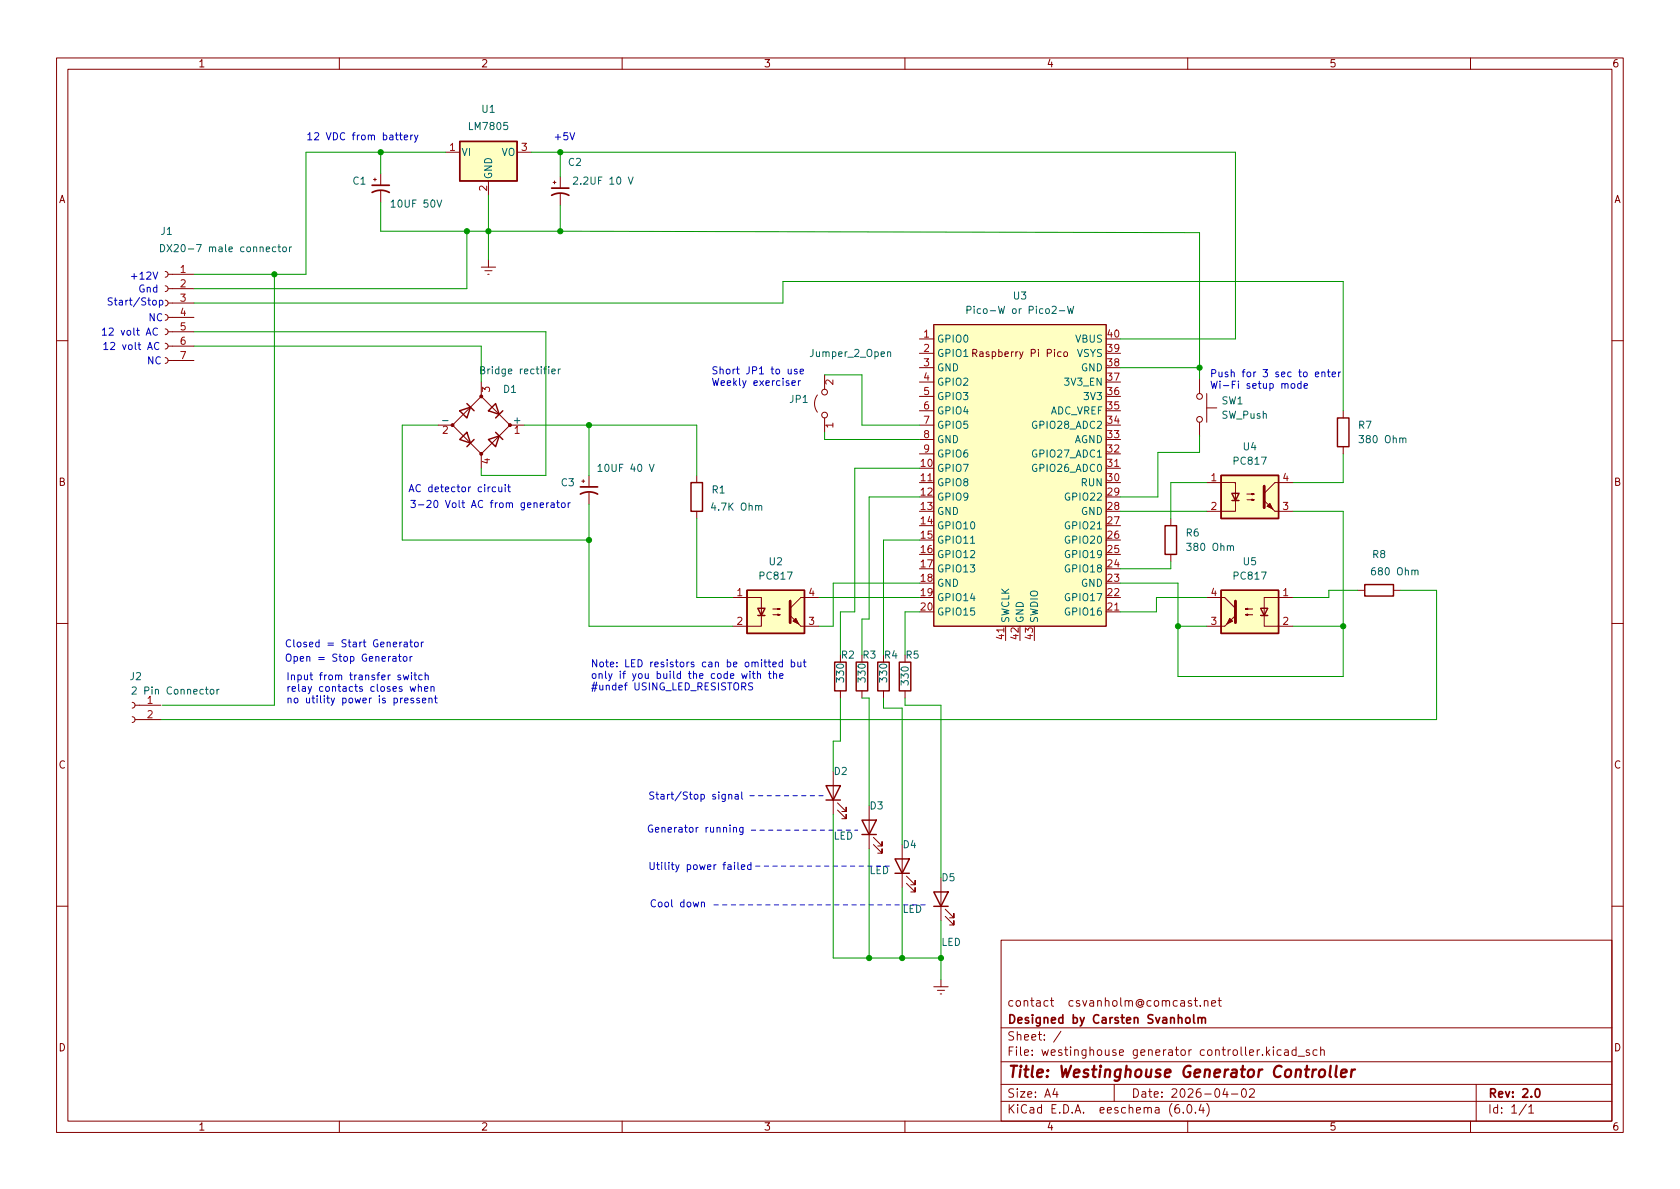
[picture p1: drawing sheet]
<svg xmlns="http://www.w3.org/2000/svg" width="297mm" height="210mm" viewBox="0 0 297 210" stroke-linecap="round" stroke-linejoin="round" font-family="sans-serif">
<g fill="none" stroke="#840000" stroke-width=".18">
<path d="M10 10.2h277v190.1h-277zM12 12.2h273v186.1h-273zM60 10.2v2M110 10.2v2M160 10.2v2M210 10.2v2M260 10.2v2M66 31.7h.5M66.3 31.5v.5M67.3 30.7v2.1M67.3 33.8v2M78.7 26.9h2.6"/>
<path d="M86.4 32v2.5M91.4 26.9h2.6M97.8 32.3h.5M98 32v.5M99.1 31.2v2.1M99.1 34.3v2M29.2 58.2l.4 .1 .1 .4-.1 .3-.4 .2M29.2 55.6l.4 .2 .1 .3-.1 .4-.4 .1M29.2 53.1l.4 .1 .1 .4-.1 .3-.4 .2M29.2 50.5l.4 .2 .1 .3-.1 .4-.4 .2M29.2 48l.4 .1 .1 .4-.1 .4-.4 .1M29.7 48.5h4.6"/>
<path d="M29.7 58.7h4.6M29.7 56.1h4.6M29.7 53.6h4.6M29.7 51h4.6M85.1 47.2h2.5M85.7 47.9h1.3M86.2 48.5h.3M86.4 46v1.2M162.6 59.9h2.5M165.1 57.4h30.5v53.3h-30.5zM10 60.2h2M29.2 63.2l.4 .2 .1 .3-.1 .4-.4 .2"/>
<path d="M29.2 60.7l.4 .1 .1 .4-.1 .4-.4 .1M29.7 63.7h4.6M29.7 61.2h4.6M77.5 75.2h2.5M85.1 70.1l5.1 5.1-5.1 5.1-5.1-5.1zM85.1 67.6v2.5M90.2 75.2h2.5M144.5 69.8a2.54 2.54 0 0 0 0 3.1M145.8 66.3v2.5M145.8 73.9v2.5M162.6 75.2h2.5M162.6 62.5h2.5"/>
<path d="M162.6 65h2.5M162.6 67.6h2.5M162.6 70.1h2.5M162.6 72.6h2.5M162.6 77.7h2.5M172 62.4h.6l.1-.2v-.3l-.7-.1v1.3M172.3 62.4l.4 .7M187.6 62.3l-.4-.1-.2 .2 .1 .6h.5M188.1 62.3l.2-.1 .4 .1v.5l-.1 .2-.3 .1-.2-.2zM212.1 67.1v2.5M212.1 74.7v2.5M213.4 72.1h1.7"/>
<path d="M213.4 69.6v5.1M237.5 72.6v1.3M237.5 79v1.3M285 60.2h2M85.1 80.3v2.5M102.9 85.1h.5M103.1 84.8v.5M104.1 84.1v2M104.1 87.1v2M123.2 84.1v1.2M123.2 90.4v1.3M162.6 85.3h2.5"/>
<path d="M162.6 80.3h2.5M195.6 82.8h2.5M207 91.7v1.3M207 98v1.3M213.4 85.3h5v5.1h-5M220.5 88.4h1.2l-.3 .1v-.2l.3 .1M220.5 87.4h1.2l-.3 .1v-.3l.3 .2M225.4 90.4h3.2M228.6 85.3h-3.2l-1.9 1.9M10 110.2h2M129.5 105.7h5.1v5h-5.1M136.7 108.7h1.2l-.4 .1v-.2l.4 .1"/>
<path d="M136.7 107.7h1.2l-.4 .1v-.2l.4 .1M141.6 110.7h3.2M144.8 105.7h-3.2l-1.9 1.9M148.6 115.8v1.3M156.2 115.8v1.3M177.8 110.7v2.6M195.6 108.2h2.5M213.4 110.7h3.1M213.4 105.7h3.1l1.9 1.9M220.2 108.7l.4-.1v.2l-.4-.1h1.3M220.2 107.7l.4-.1v.2l-.4-.1h1.3M228.6 105.7h-5.1v5h5.1"/>
<path d="M240 104.4h1.3M246.4 104.4h1.2M285 110.2h2M23.4 126.7l.3 .2 .2 .3-.2 .4-.3 .2M23.4 124.2l.3 .1 .2 .4-.2 .4-.3 .1M23.9 127.2h4.5M23.9 124.7h4.5M147.3 136.4v7.6M148.6 122.2v1.2M152.4 122.2v1.2M156.2 122.2v1.2M160 122.2v1.2"/>
<path d="M148.1 143.3l1.5 1.5v-.8v.8h-.8M148.1 142l1.5 1.5v-.8v.8h-.8M153.7 142.5v7.6M154.4 149.3l1.6 1.6v-.8v.8h-.8M154.4 148.1l1.6 1.5v-.8v.8h-.8M159.5 149.3v7.7M160.3 156.2l1.5 1.5v-.7v.7h-.8M160.3 154.9l1.5 1.6v-.8v.8h-.8M166.4 155.2v7.6M10 160.2h2M165.1 174.5h2.5M165.7 175.1h1.3"/>
<path d="M166.2 175.8h.3M166.4 173.2v1.3M167.1 162l1.6 1.6v-.8v.8h-.8M167.1 160.8l1.6 1.5v-.8v.8h-.8M177 166.3h108v32h-108zM210.6 177l-.3-.1-.2 .2v.3l.5 .1v.4h-.5M211.1 176.9h.6M211.4 176.4v1.3l.3 .2M212.2 177.8v.1M212.9 177.1l.2-.2 .4 .1 .1 .9M212.9 176.9v1M214.2 177.4l.7-.1v-.3l-.5-.1-.2 .2 .1 .8h.6"/>
<path d="M215.4 176.9h.5M215.6 176.4v1.3l.3 .2M285 160.2h2M60 198.3v2M110 198.3v2M160 198.3v2M177 194.8h108M177 191.8h108M177 187.8h108M177 181.8h108M186.5 192.5l-.4 1h1M186.9 193v1"/>
<path d="M187.6 182.4l-1.3 1.9M197 191.8v3M208.4 195.3a.59 .59 0 0 0-.7 .7v.5l.2 .3h.4l.2-.1 .1-.5-.2-.2-.4-.1-.3 .3M209.2 196.7v.1M210 198.3v2M210.1 195.4l.1-.1a.81 .81 0 0 1 .6 .7 .81 .81 0 0 1-.3 .8h-.1a.81 .81 0 0 1-.6-.6 .81 .81 0 0 1 .3-.8zM211.4 196.7v.1M212.4 195.3l-.4 1h.9M212.7 195.8v1M213.4 195.1a1.72 1.72 0 0 1 0 2.3M216.6 192.5l-.4 1h.9M216.9 193v1"/>
<path d="M217.7 193.5h1.2M219.7 192.6l.2-.1a.81 .81 0 0 1 .5 .7 .81 .81 0 0 1-.3 .8h-.1a.81 .81 0 0 1-.6-.6 .81 .81 0 0 1 .3-.8zM220.9 192.7l.6-.2 .2 .2 .1 .3-.9 1h.9M224.1 186.1l.4 .5M224.5 185.6l-.6 .6M225.1 185.1v.2M225.1 185.6v1M226.5 185.7l-.4-.1-.3 .3v.4l.1 .3h.6M227.1 185.7h.6l.1 .9M227.8 186l-.5 .1a.29 .29 0 0 0-.2 .2 .29 .29 0 0 0 .2 .3h.5M229.1 185.7l-.4-.1-.3 .3v.4l.2 .3h.5M229.1 185.1v1.5"/>
<path d="M229.5 186.8h1.1M231.5 185.7l-.4-.1-.2 .2 .1 .3 .5 .1v.4h-.6M232.9 185.7l-.5-.1-.3 .3v.4l.2 .3h.6M233.5 185.8l.2-.2 .4 .1v.9M233.5 185.1v1.5M260 198.3v2M261 191.8v6.5M269.9 195.3l-1.3 1.9M270.3 195.8l.4-.5v1.5M270.3 196.8h.9"/>
<circle cx="145.8" cy="69.3" r=".51"/>
<circle cx="145.8" cy="73.4" r=".51"/>
<circle cx="212.1" cy="74.2" r=".51"/>
<circle cx="212.1" cy="70.1" r=".51"/>
</g>
<path d="M65.8 32.8h3M65.8 34a3.2 3.2 0 0 1 3 0M97.5 33.3h3.1M97.5 34.5a3.2 3.2 0 0 1 3.1 0M102.6 86.1h3.1M102.6 87.4a3.2 3.2 0 0 1 3.1 0M211.1 179.4v1.3l.2 .2M211.8 179.9v1M209.7 180.1l.2-.2 .4 .2 .1 .5-.1 .3h-.4l-.2-.1zM211.8 180.1l.3-.2 .3 .1 .1 .9M212.5 180.1l.2-.2 .4 .1v.9M271.6 192.6l.2-.1a.82 .82 0 0 1 .6 .7 .82 .82 0 0 1-.3 .8h-.2a.81 .81 0 0 1-.6-.6 .81 .81 0 0 1 .3-.8z" fill="none" stroke="#840000" stroke-width=".3"/>
<path d="M233.4 189.3a.52 .52 0 0 1 .5-.2 .52 .52 0 0 1 .4 .4l-.1 .6a.55 .55 0 0 1-.5 .4 .55 .55 0 0 1-.5-.4zM235.3 188.5l-.2 1.7 .2 .3M236.3 188.5l-.2 1.7 .3 .3M237.1 189.8l1-.2-.1-.4-.1-.1-.6 .1-.2 1 .2 .3 .6-.1M239 189.1l-.2 1.4M239.6 189.1l-.4 .1-.2 .3" fill="none" stroke="#840000" stroke-width=".4"/>
<g fill="none" stroke="#840000" stroke-width=".25">
<path d="M81.3 25h10.1v7h-10.1zM81.3 72.6l1.9-.6-.7 1.9zM81.3 77.7l1.2-1.3 .7 2zM82.5 71.4l1.3 1.2M83.8 77.7l-1.3 1.3M86.4 77.7l1.9-.6-.7 1.9zM87.6 71.4l.7 1.9-1.9-.7zM87.6 76.4l1.3 1.3M88.9 72.6l-1.3 1.3M236.5 73.9h2v5.1h-2zM122.2 85.3h2v5.1h-2zM206 93h2v5h-2z"/>
<path d="M215.9 84.1h10.2v7.6h-10.2zM217.8 87.2h1.3l-.7 1.3zM217.8 88.5h1.3M132.1 104.4h10.1v7.6h-10.1zM134 107.6h1.3l-.7 1.2zM134 108.8h1.3M147.6 117.1h2v5.1h-2zM151.4 117.1h2v5.1h-2zM155.2 117.1h2v5.1h-2zM159 117.1h2v5.1h-2zM215.9 104.4h10.2v7.6h-10.2zM222.9 107.6h1.3l-.7 1.2z"/>
<path d="M222.9 108.8h1.3M241.3 103.4h5.1v2h-5.1zM146 138.9h2.6l-1.3 2.6zM146 141.5h2.6M152.4 145h2.5l-1.2 2.6zM152.4 147.6h2.5M158.2 151.9h2.6l-1.3 2.5zM158.2 154.4h2.6M165.1 157.7h2.5l-1.2 2.6zM165.1 160.3h2.5"/>
</g>
<g fill="none" stroke="#006464" stroke-width=".18">
<path d="M101.4 31.4l.5-.1 .2 .4-.7 .9h.7M111.1 31.3l.4 1.3 .4-1.3M28.4 43.2a.64 .64 0 0 1 .7 .7 .64 .64 0 0 1-.7 .6zM29.5 43.2l.9 1.3M30.4 43.2l-.9 1.3M49.1 43.7h.5M49.3 43.2v1.1l.3 .2M50 43.8l.2-.1 .4 .1v.5l-.1 .2h-.3l-.2-.1zM51.2 43.7v.8M51.5 43.7l-.3 .2M171 54.8h.6l.1-.2-.1-.3-.6-.1v1.2M187.3 54.9h1"/>
<path d="M188.7 54.2l.3 1.2 .3-.9 .2 .9 .3-1.2M85 65.4h.5l.2-.2-.1-.2-.6-.2v1.3h.5l.2-.1v-.3l-.3-.3M97.6 65.7l.6-.1-.1-.3h-.3l-.2 .1v.6h.5M98.7 65.3v.8M99.1 65.3l-.4 .2M156.9 62.3l.2-.1 .3 .1 .1 .8M248 77.6l.2-.2 .3 .1 .1 .8M105.7 82.5l.4-.4v1.3M105.7 83.4h.8M114.8 82.1l.4 1.3 .4-1.3M134.1 89.6l.2-.2h.3l.1 .8M171.6 96.1h.7"/>
<path d="M217.6 96.7l.1-.2 .3 .1 .1 .7M250.2 101l.2-.2 .3 .1v.8M23.4 121.6l.5-.1 .2 .3-.8 .9h.8M37.2 122l.2-.1 .4 .1v.5l-.1 .2h-.3l-.2-.1zM38.4 121.9v.8M38.7 121.9l-.3 .2"/>
</g>
<g fill="#ffffc2" stroke="#ffffc2" stroke-width=".18">
<path d="M132.1 104.4h10.1v7.6h-10.1z"/>
<path d="M81.3 25h10.1v7h-10.1z"/>
<path d="M165.1 57.4h30.5v53.3h-30.5z"/>
<path d="M215.9 84.1h10.2v7.6h-10.2z"/>
<path d="M215.9 104.4h10.2v7.6h-10.2z"/>
</g>
<g fill="#840000" stroke="#840000" stroke-width=".18">
<path d="M139.7 108.8l1.9 1.9z"/>
<path d="M140.2 109.8l.5-.5 .5 1.1z"/>
<path d="M223.5 88.5l1.9 1.9z"/>
<path d="M224 89.5l.5-.5 .5 1z"/>
<path d="M216.5 110.7l1.9-1.9z"/>
<path d="M217.4 109.3l.5 .5-1 .6z"/>
<circle cx="80" cy="75.2" r=".25"/>
<circle cx="85.1" cy="80.3" r=".25"/>
<circle cx="85.1" cy="70.1" r=".25"/>
<circle cx="90.2" cy="75.2" r=".25"/>
</g>
<path d="M223.5 86v3.8M139.7 106.3v3.8M218.4 106.3v3.8" fill="none" stroke="#840000" stroke-width=".51"/>
<g fill="none" stroke="#0000c2" stroke-width=".18">
<path d="M70.6 23.9h.5M70.8 23.5v1l.3 .2M71.5 24.3l.6-.1-.1-.3h-.3l-.2 .2v.6h.5M72.6 23.9v.8M73 23.9l-.4 .2M73.3 23.9l.3 .8M73.9 23.9l-.4 1.1-.2 .2M100.8 23.5l.4 1.2 .4-1.2M25.8 59.3l.5-1.3 .4 1.3M26 58.9h.6M27 48.1l.5 1.3 .4-1.3M27.1 53.2l.3-.1 .2 .2v.4l-.2 .2h-.3l-.1-.2z"/>
<path d="M27.8 58.1a.6 .6 0 0 0-.8 .4 .6 .6 0 0 0 .6 .8l.2-.1M28.2 53.2l.3-.1 .3 .2-.1 .6h-.5M28.2 53.1v1.3M26.1 61.8l.4-1.3 .4 1.3M26.2 61.5h.6M28.1 60.7a.6 .6 0 0 0-.8 .4 .6 .6 0 0 0 .5 .7l.3-.1M139.4 65.3v.8h.3l.2-.1M139.9 65.3v.8M140 67.7l.6-.1v-.2l-.4-.1-.2 .2 .1 .6h.5M140.9 65.3h-.3l-.2 .2 .1 .1 .4 .2v.3h-.5M141.2 67.3v.9M141.5 65.7l.6-.1-.1-.3h-.3l-.2 .2v.6h.5"/>
<path d="M141.5 67.3l-.3 .3M228.4 67.9l.3-.1 .2 .3v.3l-.2 .3-.3-.1-.1-.2zM230 67.9l-.3-.1-.3 .3 .1 .5h.5M230 67.4v1.3M230.6 68.2l.6-.1-.1-.2-.3-.1-.2 .2v.6h.5M232.6 66.2l.6-.1-.1-.3h-.3l-.2 .2v.6h.5M233.7 65.9l.2-.1h.3l.1 .8M233.7 65.8v.8M234.7 65.8h.5M234.9 65.4v1l.3 .2M235.5 66.2l.6-.1v-.3h-.4l-.2 .2 .1 .6h.5M236.7 65.8v.8"/>
<path d="M237 65.8l-.3 .2M87.6 86.2l-.3-.1-.3 .3 .1 .5h.5M88.2 86.1v.8l.3 .1 .2-.2M88.7 86.1v.9M89.3 85.7v.1M89.3 86.1v.9M89.8 86.1h.4M89.9 85.7v1.1l.3 .2M95.5 89.3l.6-.1v-.2l-.4-.1-.2 .2 .1 .6h.5M96.7 88.9v.9M97 88.9l-.3 .2M97.4 89h.5l.1 .8"/>
<path d="M98 89.2l-.4 .1-.2 .2 .2 .3 .4-.1M98.4 88.9h.5M98.6 88.5v1.1l.3 .2M99.4 89l.3-.1 .2 .2v.4l-.2 .3-.3-.1-.1-.2zM100.5 88.9v.9M100.8 88.9l-.3 .2M69.5 116.1h.5v.8M70 116.4h-.4l-.2 .2 .2 .3h.4M70.4 116.1h.5M70.6 115.7v1.1l.3 .1M70.7 113.5v.9M71.1 113.5l-.4 .3"/>
<path d="M71.3 119.4l.2 .8 .3-.6 .2 .6 .3-.8M71.4 116.1h.3l.3 .2v.4l-.3 .2h-.3l-.1-.2zM71.5 113.6h.5v.8M72 113.8l-.4 .1-.2 .2 .2 .3 .4-.1M72.4 113.5h.5M72.5 116.1v.8M72.6 113.1v1.1l.3 .2M72.8 118.9v.2M72.8 119.4v.8M72.9 116.1l-.4 .2M73.2 119.4h.5M73.4 118.9v1.1l.3 .2"/>
<path d="M73.4 113.6l.3-.1 .3 .3v.4l-.3 .2-.3-.1-.1-.1zM74.5 113.5v.9M74.6 119.4h-.3l-.3 .2 .1 .5h.5M74.9 113.5l-.4 .3M75.2 119.5l.2-.1h.3v.8M75.2 118.9v1.3M131.1 119.1l.3 .9 .2-.6 .3 .6 .2-.9M132.6 118.7v.1M132.6 119.1v.9M133 119.1h.5M133.2 118.7v1.1l.3 .2M133.9 119.2l.2-.1 .3 .1 .1 .8"/>
<path d="M133.9 118.7v1.3M135.1 117.1h.5M135.3 116.7v1l.3 .2M135.8 117.1h.5M135.9 119.1h.4M136 116.7v1l.3 .2M136 118.7v1.1l.3 .2M136.6 117.5l.6-.1v-.3h-.4l-.2 .2 .1 .6h.5M136.8 119.2l.1-.1 .3 .1 .1 .8M136.8 118.7v1.3M137.9 119.5l.6-.1-.1-.2-.4-.1-.1 .2v.6h.5M138.3 117.1h-.3l-.3 .2 .2 .6h.4"/>
<path d="M138.3 116.7v1.2M139.9 117.1h.4l.2 .2-.1 .6h-.5M139.9 116.7v1.2M141.1 117.1v.8h.3l.2-.1M141.6 117.1v.8M142 117.1h.5M142.2 116.7v1l.3 .2M71.5 123.9l.7-.1-.1-.3h-.4l-.2 .1 .1 .6h.5M72.5 121.4l.3 .9 .2-.7 .2 .7 .3-.9M73.1 123.5h-.3l-.2 .1 .1 .2 .4 .1v.3h-.5M74 121.5l.1-.1 .3 .1 .1 .8M74 121v1.3"/>
<path d="M74.1 123.5h-.3l-.1 .1v.2l.4 .1v.3h-.4M74.7 123.9l.6-.1-.1-.3h-.3l-.2 .1 .1 .6h.4M75.1 121.8l.6-.1-.1-.2-.4-.1-.1 .2v.6h.5M75.8 123.6l.2-.1h.3l.1 .8M75.8 123.5v.8M76.2 121.5l.2-.1 .3 .1v.8M76.2 121.4v.9M76.8 123.5h.5M77 123v1.1l.3 .2M133.1 120.8l-.5-.1-.3 .3 .2 .3 .5 .2v.4l-.2 .1h-.5M124 159.6l.2-.1 .3 .1 .1 .8M124 159.5v.9"/>
<path d="M128.2 140.5v1l-.2 .2h-.3M128.2 140.5h-.3l-.3 .2 .2 .6h.4M128.8 140.6l.2-.1h.3l.1 .8M128.8 140.5v.8M129.7 146.4l.2-.1 .3 .1v.8M129.7 146.3v.9M129.9 152.5v.1M129.9 152.9v.9M130 140.5h.5v.8M130.5 152.5v1.1l.2 .2M130.5 140.8h-.4l-.2 .2 .2 .3h.4M131.1 153.3l.6-.1-.1-.2-.3-.1-.2 .2v.6h.5"/>
<path d="M131.1 140v1.1l.2 .2M131.4 146.3v1l-.3 .3-.3-.1M131.4 146.4l-.4-.1-.2 .3 .1 .5h.5M132.8 153l-.4-.1-.2 .3 .1 .5h.5M132.8 152.5v1.3"/>
</g>
<path d="M132.6 140.7h12.9M132.8 146.8h18.8M133.6 153.2h24.4M126.2 160h37.9" fill="none" stroke="#0000c2" stroke-width=".18" stroke-dasharray=".8 .8"/>
<g fill="none" stroke="#009600" stroke-width=".18">
<path d="M67.3 35.8v5.1h31.8M67.3 26.9v3.8M78.7 26.9h-24.6v21.6h-19.8M86.4 34.5v11.5M94 26.9h124.4v33h-20.3M99.1 26.9v4.3M99.1 36.3v4.6M34.3 58.7h62.2v25.4h-11.4v-1.3M34.3 53.6h104.1v-3.8h99.1v22.8M48.5 48.5v76.2h-19.8M82.5 40.9v10.1h-48.2M99.1 40.9l113 .2v26"/>
<path d="M34.3 61.2h50.8v6.4M77.5 75.2h-6.4v20.3h33M92.7 75.2h30.5v8.9M104.1 75.2v8.9M145.8 66.3h6.6v8.9h10.2M145.8 76.4v1.3h16.8M198.1 65h14M212.1 77v3h-7.4v7.9h-6.6M104.1 89.1v21.6h25.4M123.2 91.7v14h6.3M162.6 95.5h-6.4v20.3M162.6 82.8h-11.5v25.4h-2.5v7.6"/>
<path d="M162.6 87.9h-8.9v21.6h-1.3v6.3M198.1 90.4h15.3M207 99.3v1.3h-8.9M213.4 85.3h-6.4v6.4M228.6 90.4h8.9v29.2h-29.2v-16.5h-10.2M237.5 80.3v5h-8.9M144.8 105.7h17.8M162.6 103.1h-15.3v7.6h-2.5M162.6 108.2h-2.6v7.6M208.3 110.7h5.1M213.4 105.7h-8.9v2.5h-6.4M228.6 110.7h8.9"/>
<path d="M240 104.4h-5.1v1.3h-6.3M247.6 104.4h6.4v22.8h-225.6M148.6 123.4v7.7h-1.3v5.3M152.4 123.4h1.3v19.1M156.2 123.4v1.8h3.3v24.1M160 123.4v1.3h6.4v30.5M147.3 144v25.4h19.1M153.7 150.1v19.3M159.5 157v12.4M166.4 162.8v10.4"/>
</g>
<g fill="#009600" stroke="#009600" stroke-width=".18">
<circle cx="159.5" cy="169.4" r=".46"/>
<circle cx="153.7" cy="169.4" r=".46"/>
<circle cx="166.4" cy="169.4" r=".46"/>
<circle cx="104.1" cy="95.5" r=".46"/>
<circle cx="82.5" cy="40.9" r=".46"/>
<circle cx="104.1" cy="75.2" r=".46"/>
<circle cx="86.4" cy="40.9" r=".46"/>
<circle cx="99.1" cy="40.9" r=".46"/>
<circle cx="67.3" cy="26.9" r=".46"/>
<circle cx="48.5" cy="48.5" r=".46"/>
<circle cx="99.1" cy="26.9" r=".46"/>
<circle cx="208.3" cy="110.7" r=".46"/>
<circle cx="237.5" cy="110.7" r=".46"/>
<circle cx="212.1" cy="65" r=".46"/>
</g>
<text font-size="2.8" fill="#840000" x="178" y="190.6">Title: Westinghouse Generator Controller</text>
<g font-size="2.1" fill="#840000">
<text x="178" y="178">contact csvanholm@comcast.net</text>
<text x="178" y="184">Sheet: /</text>
<text x="178" y="181">Designed by Carsten Svanholm</text>
<text x="178" y="186.7">File: westinghouse generator controller.kicad_sch</text>
<text x="178" y="196.9">KiCad E.D.A. eeschema (6.0.4)</text>
<text x="178" y="194.1">Size: A4</text>
<text x="200" y="194.1">Date: 2026-04-02</text>
<text x="263" y="194.1">Rev: 2.0</text>
<text x="263" y="196.9">Id: 1/1</text>
</g>
<g font-size="1.8" fill="#840000">
<text x="35" y="11.9">1</text>
<text x="85" y="11.9">2</text>
<text x="135" y="11.9">3</text>
<text x="185" y="11.9">4</text>
<text x="235" y="11.9">5</text>
<text x="285" y="11.9">6</text>
<text x="10.3" y="35.9">A</text>
<text x="285.3" y="35.9">A</text>
<text x="172.8" y="63.1">Raspberry Pi Pico</text>
<text x="10.3" y="85.9">B</text>
<text x="285.3" y="85.9">B</text>
<text x="10.3" y="135.9">C</text>
<text x="285.3" y="135.9">C</text>
<text x="10.3" y="185.9">D</text>
<text x="285.3" y="185.9">D</text>
<text x="35" y="199.9">1</text>
<text x="85" y="199.9">2</text>
<text x="135" y="199.9">3</text>
<text x="185" y="199.9">4</text>
<text x="235" y="199.9">5</text>
<text x="285" y="199.9">6</text>
</g>
<g font-size="1.8" fill="#006464">
<text x="83.1" y="23">LM7805</text>
<text x="85.2" y="19.9">U1</text>
<text x="81.5" y="27.6">VI</text>
<text x="88.6" y="27.6">VO</text>
<text x="100.5" y="29.3">C2</text>
<text x="62.4" y="32.6">C1</text>
<text x="87" y="31.7" transform="rotate(-90 87 31.7)">GND</text>
<text x="102.1" y="32.6">2.2UF 10 V</text>
<text x="28.5" y="41.5">J1</text>
<text x="69.6" y="36.7">10UF 50V</text>
<text x="30.1" y="44.6">DX20-7 male connector</text>
<text x="179.2" y="53">U3</text>
<text x="172.5" y="55.5">Pico-W or Pico2-W</text>
<text x="143.5" y="63.1">Jumper_2_Open</text>
<text x="165.6" y="60.6">GPIO0</text>
<text x="165.6" y="63.1">GPIO1</text>
<text x="165.6" y="65.7">GND</text>
<text x="190.2" y="60.6">VBUS</text>
<text x="190.4" y="63.1">VSYS</text>
<text x="191.1" y="65.7">GND</text>
<text x="85.7" y="66.2">Bridge rectifier</text>
<text x="89" y="69.5">D1</text>
<text x="139.7" y="71.2">JP1</text>
<text x="165.6" y="68.2">GPIO2</text>
<text x="165.6" y="70.7">GPIO3</text>
<text x="188.5" y="68.2">3V3_EN</text>
<text x="191.9" y="70.7">3V3</text>
<text x="216" y="71.5">SW1</text>
<text x="78.4" y="74.9">-</text>
<text x="90.9" y="74.9">+</text>
<text x="165.6" y="73.3">GPIO4</text>
<text x="165.6" y="75.8">GPIO5</text>
<text x="182.9" y="75.8">GPIO28_ADC2</text>
<text x="185.5" y="73.3">ADC_VREF</text>
<text x="216" y="74">SW_Push</text>
<text x="240.2" y="75.8">R7</text>
<text x="106.4" y="83.4">10UF 40 V</text>
<text x="165.6" y="83.4">GPIO7</text>
<text x="165.6" y="78.4">GND</text>
<text x="165.6" y="80.9">GPIO6</text>
<text x="182.9" y="83.4">GPIO26_ADC0</text>
<text x="182.9" y="80.9">GPIO27_ADC1</text>
<text x="189.9" y="78.4">AGND</text>
<text x="218.3" y="82.2">PC817</text>
<text x="219.8" y="79.6">U4</text>
<text x="240.8" y="78.4">380 Ohm</text>
<text x="99.2" y="86">C3</text>
<text x="125.9" y="87.2">R1</text>
<text x="165.6" y="86">GPIO8</text>
<text x="165.6" y="88.5">GPIO9</text>
<text x="188.7" y="88.5">GPIO22</text>
<text x="191.2" y="86">RUN</text>
<text x="126.1" y="90.3">4.7K Ohm</text>
<text x="165.6" y="91.1">GND</text>
<text x="165.6" y="93.6">GPIO10</text>
<text x="188.7" y="93.6">GPIO21</text>
<text x="191.1" y="91.1">GND</text>
<text x="209.7" y="94.9">R6</text>
<text x="136" y="99.9">U2</text>
<text x="165.6" y="96.1">GPIO11</text>
<text x="165.6" y="98.7">GPIO12</text>
<text x="165.6" y="101.2">GPIO13</text>
<text x="188.7" y="101.2">GPIO18</text>
<text x="188.7" y="98.7">GPIO19</text>
<text x="188.7" y="96.1">GPIO20</text>
<text x="210.3" y="97.4">380 Ohm</text>
<text x="219.8" y="99.9">U5</text>
<text x="242.7" y="98.7">R8</text>
<text x="242.9" y="101.7">680 Ohm</text>
<text x="134.5" y="102.5">PC817</text>
<text x="165.6" y="103.8">GND</text>
<text x="165.6" y="106.3">GPIO14</text>
<text x="188.7" y="106.3">GPIO17</text>
<text x="191.1" y="103.8">GND</text>
<text x="218.3" y="102.5">PC817</text>
<text x="165.6" y="108.8">GPIO15</text>
<text x="178.4" y="110.2" transform="rotate(-90 178.4 110.2)">SWCLK</text>
<text x="181" y="110.2" transform="rotate(-90 181 110.2)">GND</text>
<text x="183.5" y="110.2" transform="rotate(-90 183.5 110.2)">SWDIO</text>
<text x="188.7" y="108.8">GPIO16</text>
<text x="148.8" y="116.5">R2</text>
<text x="152.6" y="116.5">R3</text>
<text x="156.4" y="116.5">R4</text>
<text x="160.2" y="116.5">R5</text>
<text x="23" y="120.3">J2</text>
<text x="24.2" y="122.8">2 Pin Connector</text>
<text x="149.2" y="120.5" transform="rotate(-90 149.2 120.5)">330</text>
<text x="153" y="120.5" transform="rotate(-90 153 120.5)">330</text>
<text x="156.8" y="120.5" transform="rotate(-90 156.8 120.5)">330</text>
<text x="160.7" y="121" transform="rotate(-90 160.7 121)">330</text>
<text x="147.5" y="137">D2</text>
<text x="153.9" y="143.1">D3</text>
<text x="147.4" y="148.5">LED</text>
<text x="159.7" y="150">D4</text>
<text x="153.7" y="154.6">LED</text>
<text x="166.6" y="155.8">D5</text>
<text x="159.5" y="161.4">LED</text>
<text x="166.4" y="167.3">LED</text>
</g>
<g font-size="1.8" fill="#0000c2">
<text x="54.1" y="24.8">12 VDC from battery</text>
<text x="97.8" y="24.8">+5V</text>
<text x="22.9" y="49.4">+12V</text>
<text x="24.4" y="51.7">Gnd</text>
<text x="17.8" y="59.3">12 volt AC</text>
<text x="18.8" y="54">Start/Stop</text>
<text x="26.2" y="56.8">NC</text>
<text x="18" y="61.9">12 volt AC</text>
<text x="25.9" y="64.4">NC</text>
<text x="125.7" y="66.2">Short JP1 to use</text>
<text x="125.7" y="68.2">Weekly exerciser</text>
<text x="213.9" y="66.7">Push for 3 sec to enter</text>
<text x="213.9" y="68.7">Wi-Fi setup mode</text>
<text x="72.1" y="87">AC detector circuit</text>
<text x="72.4" y="89.8">3-20 Volt AC from generator</text>
<text x="50.3" y="114.5">Closed = Start Generator</text>
<text x="50.3" y="117">Open = Stop Generator</text>
<text x="104.4" y="118">Note: LED resistors can be omitted but</text>
<text x="50.5" y="120.3">Input from transfer switch</text>
<text x="50.5" y="122.3">relay contacts closes when</text>
<text x="50.5" y="124.4">no utility power is pressent</text>
<text x="104.4" y="120">only if you build the code with the</text>
<text x="104.4" y="122.1">#undef USING_LED_RESISTORS</text>
<text x="114.6" y="141.4">Start/Stop signal</text>
<text x="114.3" y="147.2">Generator running</text>
<text x="114.6" y="153.8">Utility power failed</text>
<text x="114.8" y="160.4">Cool down</text>
</g>
<g font-size="1.8" fill="#a90000">
<text x="79.5" y="26.7">1</text>
<text x="92.2" y="26.7">3</text>
<text x="86.1" y="33.8" transform="rotate(-90 86.1 33.8)">2</text>
<text x="31.9" y="48.3">1</text>
<text x="31.9" y="50.8">2</text>
<text x="31.9" y="53.3">3</text>
<text x="31.9" y="55.9">4</text>
<text x="31.9" y="58.4">5</text>
<text x="163.3" y="59.7">1</text>
<text x="195.9" y="59.7">40</text>
<text x="31.9" y="61">6</text>
<text x="31.9" y="63.5">7</text>
<text x="163.3" y="62.2">2</text>
<text x="163.3" y="64.8">3</text>
<text x="195.9" y="64.8">38</text>
<text x="195.9" y="62.2">39</text>
<text x="86.6" y="69.3" transform="rotate(-90 86.6 69.3)">3</text>
<text x="147.3" y="68.1" transform="rotate(-90 147.3 68.1)">2</text>
<text x="163.3" y="67.3">4</text>
<text x="163.3" y="69.8">5</text>
<text x="195.9" y="69.8">36</text>
<text x="195.9" y="67.3">37</text>
<text x="78.2" y="76.7">2</text>
<text x="90.9" y="76.7">1</text>
<text x="147.3" y="75.7" transform="rotate(-90 147.3 75.7)">1</text>
<text x="163.3" y="72.4">6</text>
<text x="163.3" y="74.9">7</text>
<text x="163.3" y="77.5">8</text>
<text x="195.9" y="77.5">33</text>
<text x="195.9" y="74.9">34</text>
<text x="195.9" y="72.4">35</text>
<text x="86.6" y="82" transform="rotate(-90 86.6 82)">4</text>
<text x="162.8" y="82.5">10</text>
<text x="163.3" y="80">9</text>
<text x="195.9" y="82.5">31</text>
<text x="195.9" y="80">32</text>
<text x="162.8" y="85.1">11</text>
<text x="162.8" y="87.6">12</text>
<text x="195.9" y="87.6">29</text>
<text x="195.9" y="85.1">30</text>
<text x="214.1" y="85.1">1</text>
<text x="226.8" y="85.1">4</text>
<text x="162.8" y="90.2">13</text>
<text x="162.8" y="92.7">14</text>
<text x="162.8" y="95.2">15</text>
<text x="195.9" y="95.2">26</text>
<text x="195.9" y="92.7">27</text>
<text x="195.9" y="90.2">28</text>
<text x="214.1" y="90.2">2</text>
<text x="226.8" y="90.2">3</text>
<text x="162.8" y="97.8">16</text>
<text x="162.8" y="100.3">17</text>
<text x="195.9" y="100.3">24</text>
<text x="195.9" y="97.8">25</text>
<text x="130.3" y="105.4">1</text>
<text x="143" y="105.4">4</text>
<text x="162.8" y="102.9">18</text>
<text x="162.8" y="105.4">19</text>
<text x="162.8" y="107.9">20</text>
<text x="195.9" y="107.9">21</text>
<text x="195.9" y="105.4">22</text>
<text x="195.9" y="102.9">23</text>
<text x="214.1" y="105.4">4</text>
<text x="226.8" y="105.4">1</text>
<text x="130.3" y="110.5">2</text>
<text x="143" y="110.5">3</text>
<text x="177.5" y="113" transform="rotate(-90 177.5 113)">41</text>
<text x="180.1" y="113" transform="rotate(-90 180.1 113)">42</text>
<text x="182.6" y="113" transform="rotate(-90 182.6 113)">43</text>
<text x="214.1" y="110.5">3</text>
<text x="226.8" y="110.5">2</text>
<text x="26.1" y="124.5">1</text>
<text x="26.1" y="127">2</text>
</g>
</svg>
